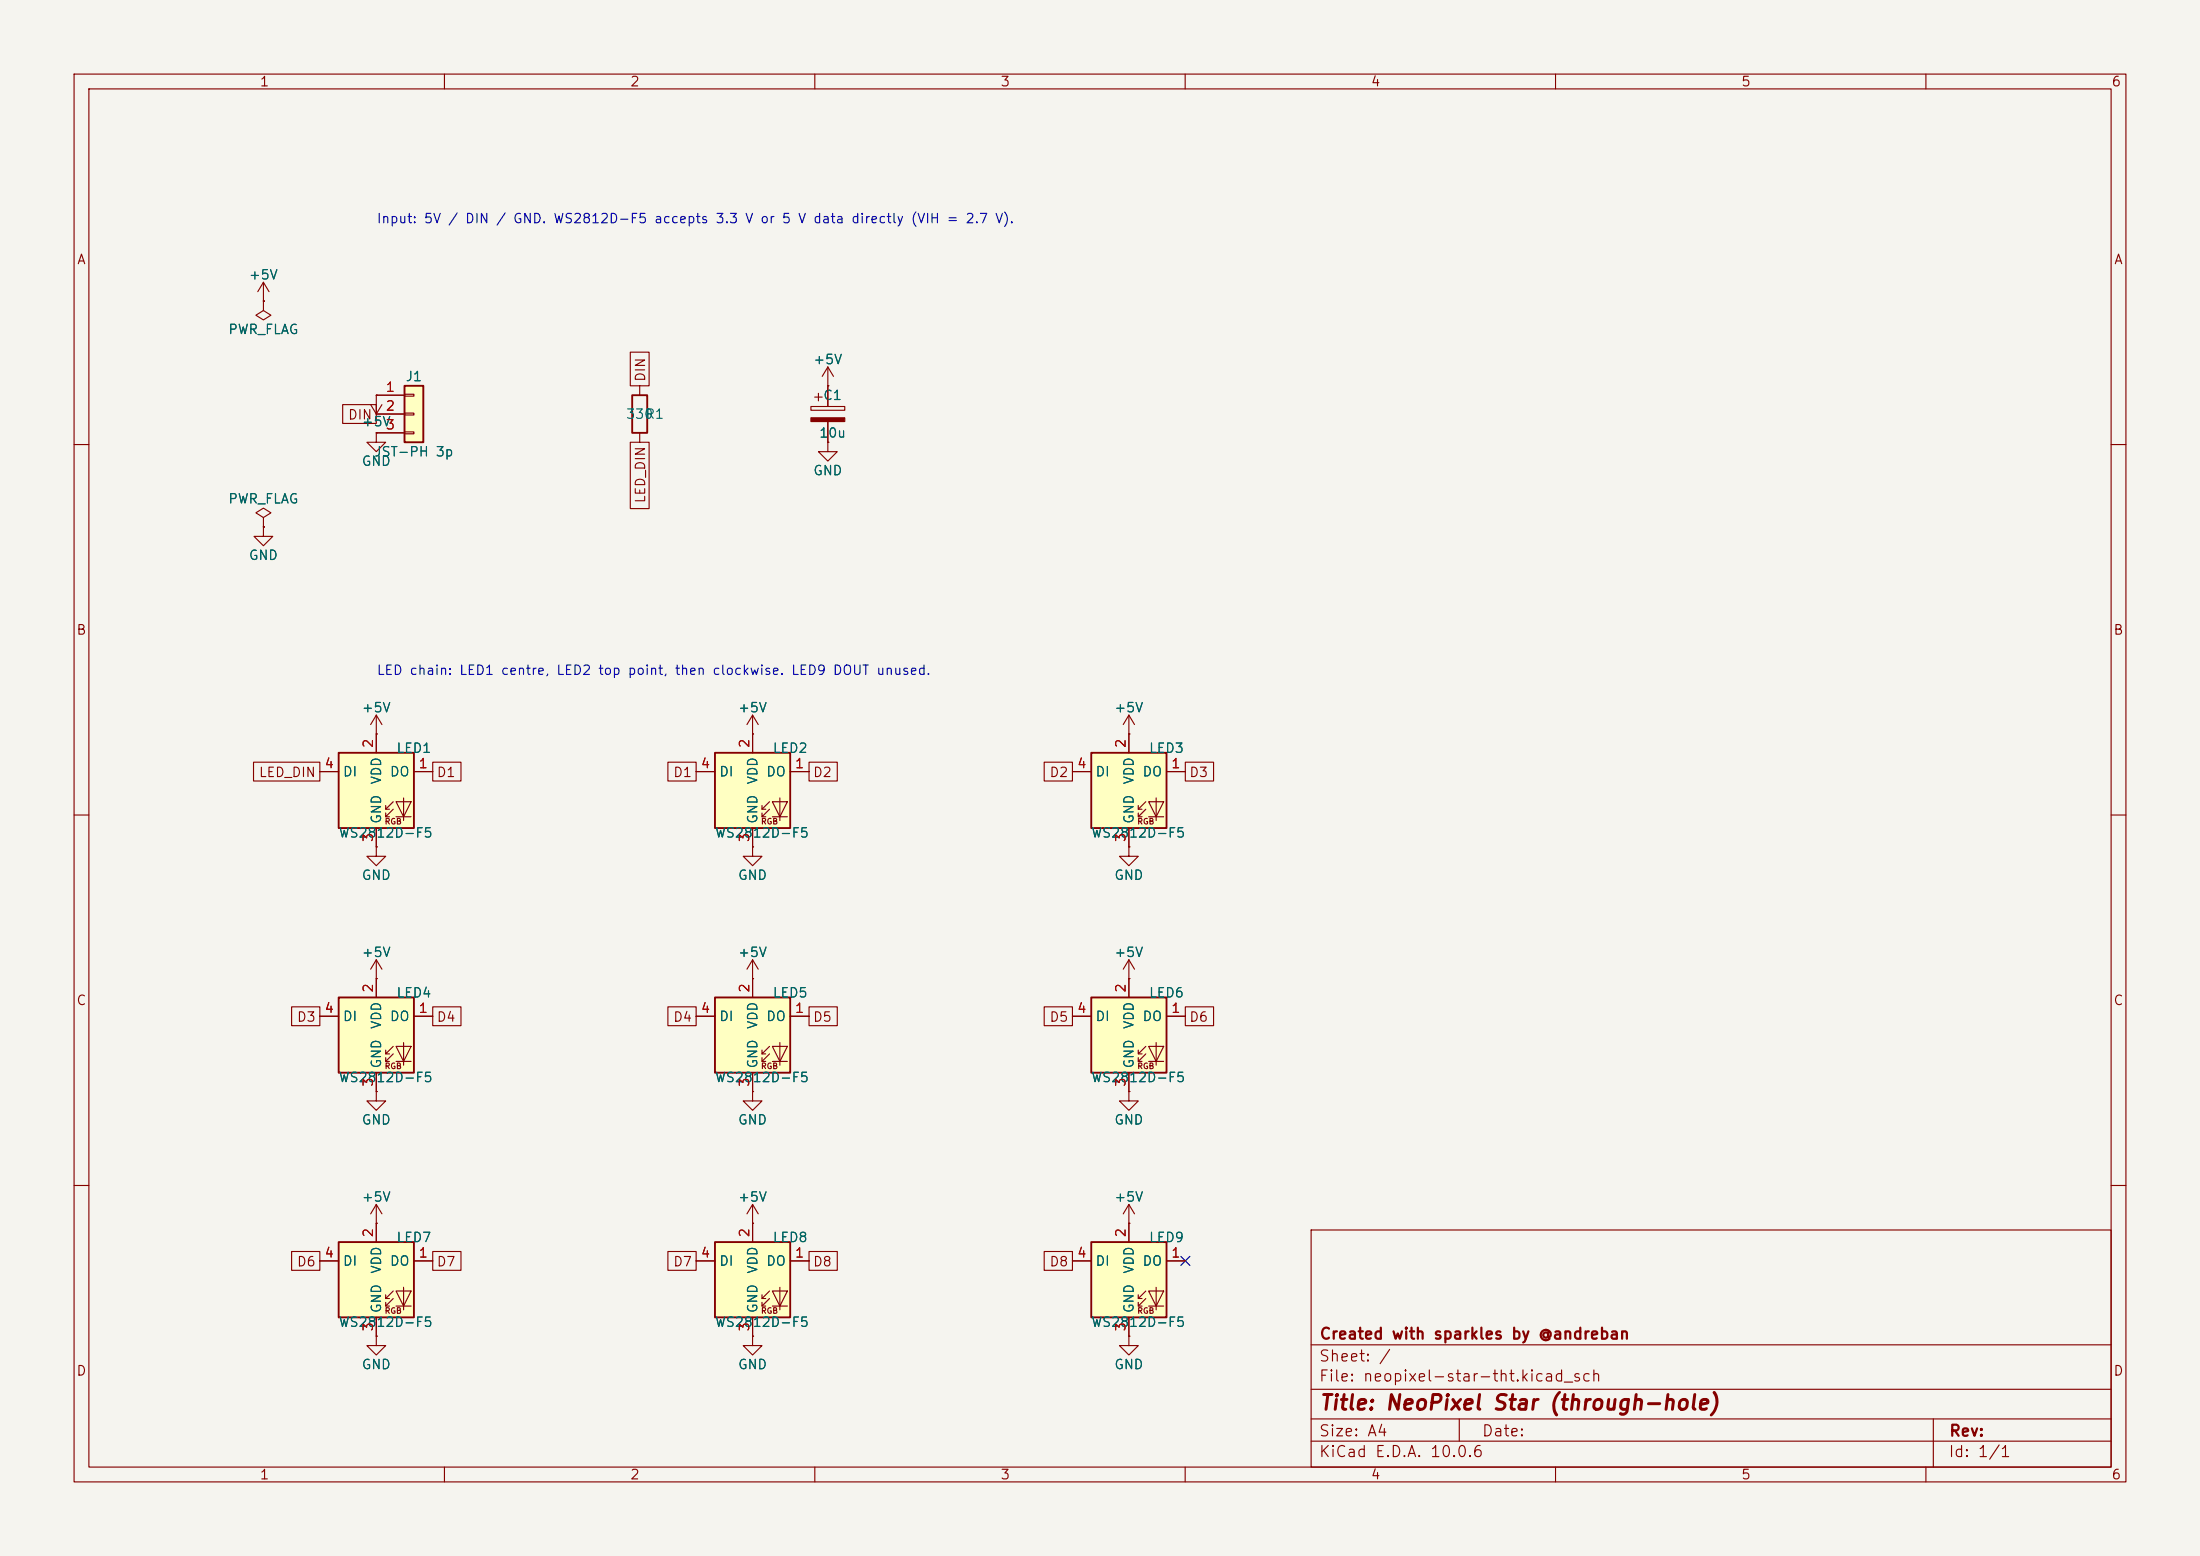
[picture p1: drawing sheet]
<svg xmlns="http://www.w3.org/2000/svg" width="297mm" height="210mm" viewBox="0 0 297 210" stroke-linecap="round" stroke-linejoin="round" font-family="sans-serif">
<path d="M0 0h297v210h-297z" fill="#f5f4ef" stroke="#f5f4ef" stroke-width=".14"/>
<g fill="none" stroke="#840000" stroke-width=".15">
<path d="M10 10h277v190h-277zM12 12h273v186h-273zM60 10v2M110 10v2M160 10v2M210 10v2M260 10v2M10 60h2M35.6 69.9l1-.7-1-.6-1.1 .6 1.1 .7v1.2M35.6 71.1h.1M285 60h2M10 110h2"/>
<path d="M285 110h2M10 160h2M177 166h108v32h-108zM285 160h2M60 198v2M110 198v2M160 198v2M177 194.5h108M177 191.5h108M177 187.5h108M177 181.5h108M197 191.5v3"/>
<path d="M210 198v2M260 198v2M261 191.5v6.5"/>
</g>
<path d="M96.5 134.6h10.2v10.2h-10.2z" fill="#ffffc2"/>
<g fill="none" stroke="#840000" stroke-width=".15">
<path d="M94 137.2h2.5M101.6 132.1v2.5M106.7 137.2h2.5M101.6 144.8v2.5M102.9 142.2h.5M102.9 143.3h.5M103.9 141.2l-1 1v-.5M103.9 142.2l-1 1.1v-.6M104.3 141.2h2l-1 2.1zM104.3 143.3h2M105.3 140.7v3.1M50.8 165.1h.1"/>
<path d="M50.8 162.6l-.8 1.2M50.8 162.6l.8 1.2M50.8 162.6v2.5"/>
</g>
<path d="M96.5 134.6h10.2v10.2h-10.2z" fill="none" stroke="#840000" stroke-width=".25"/>
<path d="M45.7 167.6h10.2v10.2h-10.2z" fill="#ffffc2"/>
<g fill="none" stroke="#840000" stroke-width=".15">
<path d="M35.6 38.1l-.8 1.3M35.6 38.1l.7 1.3M35.6 38.1v2.5M35.6 40.6v1.3l1 .6-1 .7-1.1-.7 1.1-.6M35.6 40.6h.1M50 54.6l.8 1.3M50.8 53.3h.1M50.8 58.4v1.3h1.3l-1.3 1.3-1.3-1.3h1.3M50.8 58.4h.1M50.8 53.3v2.6M51.6 54.6l-.8 1.3M86.4 52.1v1.2"/>
<path d="M86.4 58.4v1.3M109.5 54.9h4.5v.5h-4.5zM110 53.6h1M110.5 53.1v1M111.8 52.1h.1M111.8 59.7v1.3h1.2l-1.2 1.2-1.3-1.2h1.3M111.8 59.7h.1M111.8 49.5l-.8 1.3M111.8 49.5l.7 1.3M111.8 49.5v5.4M111.8 56.9v2.8M35.6 71.1v1.3h1.2l-1.2 1.3-1.3-1.3h1.3"/>
<path d="M35.6 71.1h.1M152.4 132.1h.1M152.4 129.5v2.6M152.4 129.5l-.8 1.3M152.4 129.5l.8 1.3M101.6 147.3v1.3h1.3l-1.3 1.3-1.3-1.3h1.3M101.6 147.3h.1M43.2 170.2h2.5M50.8 165.1v2.5M50.8 177.8v2.5M52.1 175.3h.5M52.1 176.3h.5"/>
<path d="M53.1 174.2l-1 1.1v-.5M53.1 175.3l-1 1v-.5M53.5 174.2h2l-1 2.1zM53.5 176.3h2M54.5 173.7v3.1M55.9 170.2h2.5M152.4 165.1h.1M152.4 162.6l-.8 1.2M152.4 162.6l.8 1.2M152.4 162.6v2.5M50.8 180.3v1.3h1.3l-1.3 1.3-1.3-1.3h1.3M50.8 180.3h.1"/>
</g>
<path d="M85.3 53.3h2.1v5.1h-2.1zM45.7 167.6h10.2v10.2h-10.2z" fill="none" stroke="#840000" stroke-width=".25"/>
<path d="M109.5 56.4h4.5v.5h-4.5z" fill="#840000" stroke="#840000" stroke-width=".15"/>
<path d="M147.3 134.6h10.2v10.2h-10.2z" fill="#ffffc2"/>
<g fill="none" stroke="#840000" stroke-width=".15">
<path d="M50.8 99.1h.1M50.8 96.5l-.8 1.3M50.8 96.5l.8 1.3M50.8 96.5v2.6M144.8 137.2h2.5M152.4 132.1v2.5M157.5 137.2h2.5M152.4 147.3v1.3h1.3l-1.3 1.3-1.3-1.3h1.3M152.4 147.3h.1M152.4 144.8v2.5M153.7 142.2h.5M153.7 143.3h.5"/>
<path d="M154.7 141.2l-1 1v-.5M154.7 142.2l-1 1.1v-.6M155.1 141.2h2l-1 2.1zM155.1 143.3h2M156.1 140.7v3.1"/>
</g>
<path d="M147.3 134.6h10.2v10.2h-10.2z" fill="none" stroke="#840000" stroke-width=".25"/>
<path d="M45.7 101.6h10.2v10.2h-10.2z" fill="#ffffc2"/>
<g fill="none" stroke="#840000" stroke-width=".15">
<path d="M50.8 99.1v2.5M43.2 104.1h2.5M50.8 114.3v1.3h1.3l-1.3 1.2-1.3-1.2h1.3M50.8 114.3h.1M50.8 111.8v2.5M52.1 109.2h.5M52.1 110.2h.5M53.1 108.2l-1 1v-.5M53.1 109.2l-1 1v-.5M53.5 108.2h2l-1 2zM53.5 110.2h2M54.5 107.7v3"/>
<path d="M55.9 104.1h2.5"/>
</g>
<path d="M45.7 101.6h10.2v10.2h-10.2z" fill="none" stroke="#840000" stroke-width=".25"/>
<path d="M147.3 167.6h10.2v10.2h-10.2z" fill="#ffffc2"/>
<path d="M144.8 170.2h2.5M152.4 165.1v2.5M152.4 177.8v2.5M153.7 175.3h.5M153.7 176.3h.5M154.7 174.2l-1 1.1v-.5M154.7 175.3l-1 1v-.5M155.1 174.2h2l-1 2.1zM155.1 176.3h2M156.1 173.7v3.1M157.5 170.2h2.5" fill="none" stroke="#840000" stroke-width=".15"/>
<path d="M147.3 167.6h10.2v10.2h-10.2z" fill="none" stroke="#840000" stroke-width=".25"/>
<path d="M54.6 52.1h2.5v7.6h-2.5z" fill="#ffffc2"/>
<path d="M54.6 52.1h2.5v7.6h-2.5z" fill="none" stroke="#840000" stroke-width=".25"/>
<path d="M50.8 53.3h3.8M50.8 55.9h3.8M50.8 58.4h3.8M54.6 53.2h1.3v.3h-1.3zM54.6 55.8h1.3v.2h-1.3zM54.6 58.3h1.3v.2h-1.3zM50.8 132.1h.1M50.8 129.5l-.8 1.3M50.8 129.5l.8 1.3M50.8 129.5v2.6" fill="none" stroke="#840000" stroke-width=".15"/>
<path d="M45.7 134.6h10.2v10.2h-10.2z" fill="#ffffc2"/>
<g fill="none" stroke="#840000" stroke-width=".15">
<path d="M43.2 137.2h2.5M50.8 132.1v2.5M55.9 137.2h2.5M50.8 147.3v1.3h1.3l-1.3 1.3-1.3-1.3h1.3M50.8 147.3h.1M50.8 144.8v2.5M52.1 142.2h.5M52.1 143.3h.5M53.1 141.2l-1 1v-.5M53.1 142.2l-1 1.1v-.6M53.5 141.2h2l-1 2.1zM53.5 143.3h2"/>
<path d="M54.5 140.7v3.1M101.6 165.1h.1M101.6 162.6l-.8 1.2M101.6 162.6l.8 1.2M101.6 162.6v2.5M152.4 180.3v1.3h1.3l-1.3 1.3-1.3-1.3h1.3M152.4 180.3h.1"/>
</g>
<path d="M45.7 134.6h10.2v10.2h-10.2z" fill="none" stroke="#840000" stroke-width=".25"/>
<path d="M96.5 167.6h10.2v10.2h-10.2z" fill="#ffffc2"/>
<g fill="none" stroke="#840000" stroke-width=".15">
<path d="M101.6 99.1h.1M101.6 96.5v2.6M101.6 96.5l-.8 1.3M101.6 96.5l.8 1.3M94 170.2h2.5M101.6 165.1v2.5M101.6 177.8v2.5M102.9 175.3h.5M102.9 176.3h.5M103.9 174.2l-1 1.1v-.5M103.9 175.3l-1 1v-.5M104.3 174.2h2l-1 2.1z"/>
<path d="M104.3 176.3h2M105.3 173.7v3.1M106.7 170.2h2.5M101.6 180.3v1.3h1.3l-1.3 1.3-1.3-1.3h1.3M101.6 180.3h.1"/>
</g>
<path d="M96.5 167.6h10.2v10.2h-10.2z" fill="none" stroke="#840000" stroke-width=".25"/>
<path d="M96.5 101.6h10.2v10.2h-10.2z" fill="#ffffc2"/>
<g fill="none" stroke="#840000" stroke-width=".15">
<path d="M101.6 99.1v2.5M152.4 99.1h.1M152.4 96.5l-.8 1.3M152.4 96.5l.8 1.3M152.4 96.5v2.6M94 104.1h2.5M101.6 114.3v1.3h1.3l-1.3 1.2-1.3-1.2h1.3M101.6 114.3h.1M101.6 111.8v2.5M102.9 109.2h.5M102.9 110.2h.5M103.9 108.2l-1 1v-.5"/>
<path d="M103.9 109.2l-1 1v-.5M104.3 108.2h2l-1 2zM104.3 110.2h2M105.3 107.7v3M106.7 104.1h2.5"/>
</g>
<path d="M96.5 101.6h10.2v10.2h-10.2z" fill="none" stroke="#840000" stroke-width=".25"/>
<path d="M147.3 101.6h10.2v10.2h-10.2z" fill="#ffffc2"/>
<g fill="none" stroke="#840000" stroke-width=".15">
<path d="M35.6 40.6h.1M46.3 54.6h4.5v2.6h-4.5zM50.8 53.3h.1M50.8 58.4h.1M50.8 53.3h3.8M50.8 55.9h3.8M50.8 58.4h3.8M85.1 59.7h2.5v8.9h-2.5zM85.1 47.5h2.5v4.6h-2.5zM111.8 52.1h.1M111.8 59.7h.1M111.8 52.1v2.8"/>
<path d="M111.8 56.9v2.8M35.6 71.1h.1M50.8 99.1h.1M50.8 99.1v2.5M101.6 99.1h.1M101.6 99.1v2.5M152.4 99.1h.1M152.4 99.1v2.5M34.2 102.9h9v2.5h-9zM43.2 104.1h2.5M50.8 114.3h.1M50.8 111.8v2.5"/>
<path d="M55.9 104.1h2.5M58.4 102.9h3.8v2.5h-3.8zM90.2 102.9h3.8v2.5h-3.8zM94 104.1h2.5M101.6 114.3h.1M101.6 111.8v2.5M106.7 104.1h2.5M109.2 102.9h3.8v2.5h-3.8zM141 102.9h3.8v2.5h-3.8zM144.8 104.1h2.5M152.4 114.3v1.3h1.3l-1.3 1.2-1.3-1.2h1.3M152.4 114.3h.1"/>
<path d="M152.4 111.8v2.5M153.7 109.2h.5M153.7 110.2h.5M154.7 108.2l-1 1v-.5M154.7 109.2l-1 1v-.5M155.1 108.2h2l-1 2zM155.1 110.2h2M156.1 107.7v3M157.5 104.1h2.5M160 102.9h3.8v2.5h-3.8zM39.4 135.9h3.8v2.5h-3.8zM43.2 137.2h2.5"/>
<path d="M50.8 132.1h.1M50.8 132.1v2.5M55.9 137.2h2.5M58.4 135.9h3.8v2.5h-3.8zM90.2 135.9h3.8v2.5h-3.8zM94 137.2h2.5M101.6 132.1h.1M101.6 129.5l-.8 1.3M101.6 129.5l.8 1.3M101.6 129.5v5.1M106.7 137.2h2.5M109.2 135.9h3.8v2.5h-3.8z"/>
<path d="M141 135.9h3.8v2.5h-3.8zM144.8 137.2h2.5M152.4 132.1h.1M152.4 132.1v2.5M157.5 137.2h2.5M160 135.9h3.8v2.5h-3.8zM50.8 147.3h.1M50.8 144.8v2.5M101.6 147.3h.1M101.6 144.8v2.5M152.4 147.3h.1M152.4 144.8v2.5"/>
<path d="M39.4 168.9h3.8v2.6h-3.8zM43.2 170.2h2.5M50.8 165.1h.1M50.8 165.1v2.5M50.8 177.8v2.5M55.9 170.2h2.5M58.4 168.9h3.8v2.6h-3.8zM90.2 168.9h3.8v2.6h-3.8zM94 170.2h2.5M101.6 165.1h.1M101.6 165.1v2.5M101.6 177.8v2.5"/>
<path d="M106.7 170.2h2.5M109.2 168.9h3.8v2.6h-3.8zM141 168.9h3.8v2.6h-3.8zM144.8 170.2h2.5M152.4 165.1h.1M152.4 165.1v2.5M152.4 177.8v2.5M157.5 170.2h2.5M50.8 180.3h.1M101.6 180.3h.1M152.4 180.3h.1"/>
</g>
<path d="M147.3 101.6h10.2v10.2h-10.2z" fill="none" stroke="#840000" stroke-width=".25"/>
<path d="M159.4 169.6l1.2 1.2M160.6 169.6l-1.2 1.2" fill="none" stroke="#000084" stroke-width=".15"/>
<text font-size="2" fill="#840000" x="178" y="190.8">Title: NeoPixel Star (through-hole)</text>
<g font-size="1.5" fill="#840000">
<text x="178" y="184.1">Sheet: /</text>
<text x="178" y="181.1">Created with sparkles by @andreban</text>
<text x="178" y="186.8">File: neopixel-star-tht.kicad_sch</text>
<text x="178" y="197">KiCad E.D.A. 10.0.6</text>
<text x="178" y="194.2">Size: A4</text>
<text x="200" y="194.2">Date:</text>
<text x="263" y="197">Id: 1/1</text>
<text x="263" y="194.2">Rev:</text>
</g>
<g font-size="1.3" fill="#840000">
<text x="35" y="12">1</text>
<text x="85" y="12">2</text>
<text x="135" y="12">3</text>
<text x="185" y="12">4</text>
<text x="235" y="12">5</text>
<text x="285" y="12">6</text>
<text x="10.3" y="36">A</text>
<text x="285.3" y="36">A</text>
<text x="87.4" y="51.6" transform="rotate(-90 87.4 51.6)">DIN</text>
<text x="46.9" y="56.9">DIN</text>
<text x="87.4" y="68" transform="rotate(-90 87.4 68)">LED_DIN</text>
<text x="10.2" y="86">B</text>
<text x="285.2" y="86">B</text>
<text x="34.9" y="105.2">LED_DIN</text>
<text x="58.9" y="105.2">D1</text>
<text x="90.8" y="105.2">D1</text>
<text x="109.7" y="105.2">D2</text>
<text x="141.6" y="105.2">D2</text>
<text x="160.5" y="105.2">D3</text>
<text x="10.2" y="136">C</text>
<text x="285.2" y="136">C</text>
<text x="40" y="138.2">D3</text>
<text x="58.9" y="138.2">D4</text>
<text x="90.8" y="138.2">D4</text>
<text x="109.7" y="138.2">D5</text>
<text x="141.6" y="138.2">D5</text>
<text x="160.5" y="138.2">D6</text>
<text x="40" y="171.2">D6</text>
<text x="58.9" y="171.2">D7</text>
<text x="90.8" y="171.2">D7</text>
<text x="109.7" y="171.2">D8</text>
<text x="141.6" y="171.2">D8</text>
<text x="10.2" y="186">D</text>
<text x="285.2" y="186">D</text>
<text x="35" y="200">1</text>
<text x="85" y="200">2</text>
<text x="135" y="200">3</text>
<text x="185" y="200">4</text>
<text x="235" y="200">5</text>
<text x="285" y="200">6</text>
</g>
<g font-size="1.3" fill="#0000c2">
<text x="50.8" y="30.5">Input: 5V / DIN / GND. WS2812D-F5 accepts 3.3 V or 5 V data directly (VIH = 2.7 V).</text>
<text x="50.8" y="91.4">LED chain: LED1 centre, LED2 top point, then clockwise. LED9 DOUT unused.</text>
</g>
<g font-size="1.3" fill="#006464">
<text x="33.5" y="38">+5V</text>
<text x="30.7" y="45.4">PWR_FLAG</text>
<text x="54.7" y="51.8">J1</text>
<text x="109.7" y="49.5">+5V</text>
<text x="48.7" y="57.9">+5V</text>
<text x="84.4" y="56.8">330</text>
<text x="87" y="56.8">R1</text>
<text x="110.5" y="59.4">10u</text>
<text x="111" y="54.3">C1</text>
<text x="48.7" y="63.2">GND</text>
<text x="50.4" y="61.9">JST-PH 3p</text>
<text x="109.7" y="64.5">GND</text>
<text x="30.7" y="68.3">PWR_FLAG</text>
<text x="33.5" y="75.9">GND</text>
<text x="48.7" y="96.5">+5V</text>
<text x="53.4" y="101.9">LED1</text>
<text x="99.5" y="96.5">+5V</text>
<text x="104.2" y="101.9">LED2</text>
<text x="150.3" y="96.5">+5V</text>
<text x="155" y="101.9">LED3</text>
<text x="46.2" y="105.1">DI</text>
<text x="51.8" y="106" transform="rotate(-90 51.8 106)">VDD</text>
<text x="52.5" y="105.1">DO</text>
<text x="97" y="105.1">DI</text>
<text x="102.6" y="106" transform="rotate(-90 102.6 106)">VDD</text>
<text x="103.3" y="105.1">DO</text>
<text x="147.8" y="105.1">DI</text>
<text x="153.4" y="106" transform="rotate(-90 153.4 106)">VDD</text>
<text x="154.1" y="105.1">DO</text>
<text x="45.6" y="113.4">WS2812D-F5</text>
<text x="51.8" y="111.3" transform="rotate(-90 51.8 111.3)">GND</text>
<text x="96.4" y="113.4">WS2812D-F5</text>
<text x="102.6" y="111.3" transform="rotate(-90 102.6 111.3)">GND</text>
<text x="147.2" y="113.4">WS2812D-F5</text>
<text x="153.4" y="111.3" transform="rotate(-90 153.4 111.3)">GND</text>
<text x="48.7" y="119.1">GND</text>
<text x="99.5" y="119.1">GND</text>
<text x="150.3" y="119.1">GND</text>
<text x="48.7" y="129.5">+5V</text>
<text x="99.5" y="129.5">+5V</text>
<text x="150.3" y="129.5">+5V</text>
<text x="53.4" y="134.9">LED4</text>
<text x="104.2" y="134.9">LED5</text>
<text x="155" y="134.9">LED6</text>
<text x="46.2" y="138.1">DI</text>
<text x="51.8" y="139" transform="rotate(-90 51.8 139)">VDD</text>
<text x="52.5" y="138.1">DO</text>
<text x="97" y="138.1">DI</text>
<text x="102.6" y="139" transform="rotate(-90 102.6 139)">VDD</text>
<text x="103.3" y="138.1">DO</text>
<text x="147.8" y="138.1">DI</text>
<text x="153.4" y="139" transform="rotate(-90 153.4 139)">VDD</text>
<text x="154.1" y="138.1">DO</text>
<text x="45.6" y="146.4">WS2812D-F5</text>
<text x="51.8" y="144.3" transform="rotate(-90 51.8 144.3)">GND</text>
<text x="96.4" y="146.4">WS2812D-F5</text>
<text x="102.6" y="144.3" transform="rotate(-90 102.6 144.3)">GND</text>
<text x="147.2" y="146.4">WS2812D-F5</text>
<text x="153.4" y="144.3" transform="rotate(-90 153.4 144.3)">GND</text>
<text x="48.7" y="152.1">GND</text>
<text x="99.5" y="152.1">GND</text>
<text x="150.3" y="152.1">GND</text>
<text x="48.7" y="162.5">+5V</text>
<text x="53.4" y="168">LED7</text>
<text x="99.5" y="162.5">+5V</text>
<text x="104.2" y="168">LED8</text>
<text x="150.3" y="162.5">+5V</text>
<text x="155" y="168">LED9</text>
<text x="46.2" y="171.1">DI</text>
<text x="51.8" y="172" transform="rotate(-90 51.8 172)">VDD</text>
<text x="52.5" y="171.1">DO</text>
<text x="97" y="171.1">DI</text>
<text x="102.6" y="172" transform="rotate(-90 102.6 172)">VDD</text>
<text x="103.3" y="171.1">DO</text>
<text x="147.8" y="171.1">DI</text>
<text x="153.4" y="172" transform="rotate(-90 153.4 172)">VDD</text>
<text x="154.1" y="171.1">DO</text>
<text x="45.6" y="179.4">WS2812D-F5</text>
<text x="51.8" y="177.3" transform="rotate(-90 51.8 177.3)">GND</text>
<text x="96.4" y="179.4">WS2812D-F5</text>
<text x="102.6" y="177.3" transform="rotate(-90 102.6 177.3)">GND</text>
<text x="147.2" y="179.4">WS2812D-F5</text>
<text x="153.4" y="177.3" transform="rotate(-90 153.4 177.3)">GND</text>
<text x="48.7" y="185.1">GND</text>
<text x="99.5" y="185.1">GND</text>
<text x="150.3" y="185.1">GND</text>
</g>
<g font-size="1.3" fill="#a90000">
<text x="52" y="53.2">1</text>
<text x="52" y="55.7">2</text>
<text x="52" y="58.3">3</text>
<text x="50.7" y="101.1" transform="rotate(-90 50.7 101.1)">2</text>
<text x="101.5" y="101.1" transform="rotate(-90 101.5 101.1)">2</text>
<text x="152.3" y="101.1" transform="rotate(-90 152.3 101.1)">2</text>
<text x="43.7" y="104">4</text>
<text x="56.4" y="104">1</text>
<text x="94.5" y="104">4</text>
<text x="107.2" y="104">1</text>
<text x="145.3" y="104">4</text>
<text x="158" y="104">1</text>
<text x="50.7" y="113.8" transform="rotate(-90 50.7 113.8)">3</text>
<text x="101.5" y="113.8" transform="rotate(-90 101.5 113.8)">3</text>
<text x="152.3" y="113.8" transform="rotate(-90 152.3 113.8)">3</text>
<text x="43.7" y="137">4</text>
<text x="50.7" y="134.1" transform="rotate(-90 50.7 134.1)">2</text>
<text x="56.4" y="137">1</text>
<text x="94.5" y="137">4</text>
<text x="101.5" y="134.1" transform="rotate(-90 101.5 134.1)">2</text>
<text x="107.2" y="137">1</text>
<text x="145.3" y="137">4</text>
<text x="152.3" y="134.1" transform="rotate(-90 152.3 134.1)">2</text>
<text x="158" y="137">1</text>
<text x="50.7" y="146.8" transform="rotate(-90 50.7 146.8)">3</text>
<text x="101.5" y="146.8" transform="rotate(-90 101.5 146.8)">3</text>
<text x="152.3" y="146.8" transform="rotate(-90 152.3 146.8)">3</text>
<text x="50.7" y="167.1" transform="rotate(-90 50.7 167.1)">2</text>
<text x="101.5" y="167.1" transform="rotate(-90 101.5 167.1)">2</text>
<text x="152.3" y="167.1" transform="rotate(-90 152.3 167.1)">2</text>
<text x="43.7" y="170">4</text>
<text x="56.4" y="170">1</text>
<text x="94.5" y="170">4</text>
<text x="107.2" y="170">1</text>
<text x="145.3" y="170">4</text>
<text x="158" y="170">1</text>
<text x="50.7" y="179.8" transform="rotate(-90 50.7 179.8)">3</text>
<text x="101.5" y="179.8" transform="rotate(-90 101.5 179.8)">3</text>
<text x="152.3" y="179.8" transform="rotate(-90 152.3 179.8)">3</text>
</g>
<g font-size=".8" fill="#840000">
<text x="51.9" y="111.4">RGB</text>
<text x="102.7" y="111.4">RGB</text>
<text x="153.5" y="111.4">RGB</text>
<text x="51.9" y="144.5">RGB</text>
<text x="102.7" y="144.5">RGB</text>
<text x="153.5" y="144.5">RGB</text>
<text x="51.9" y="177.5">RGB</text>
<text x="102.7" y="177.5">RGB</text>
<text x="153.5" y="177.5">RGB</text>
</g>
</svg>
